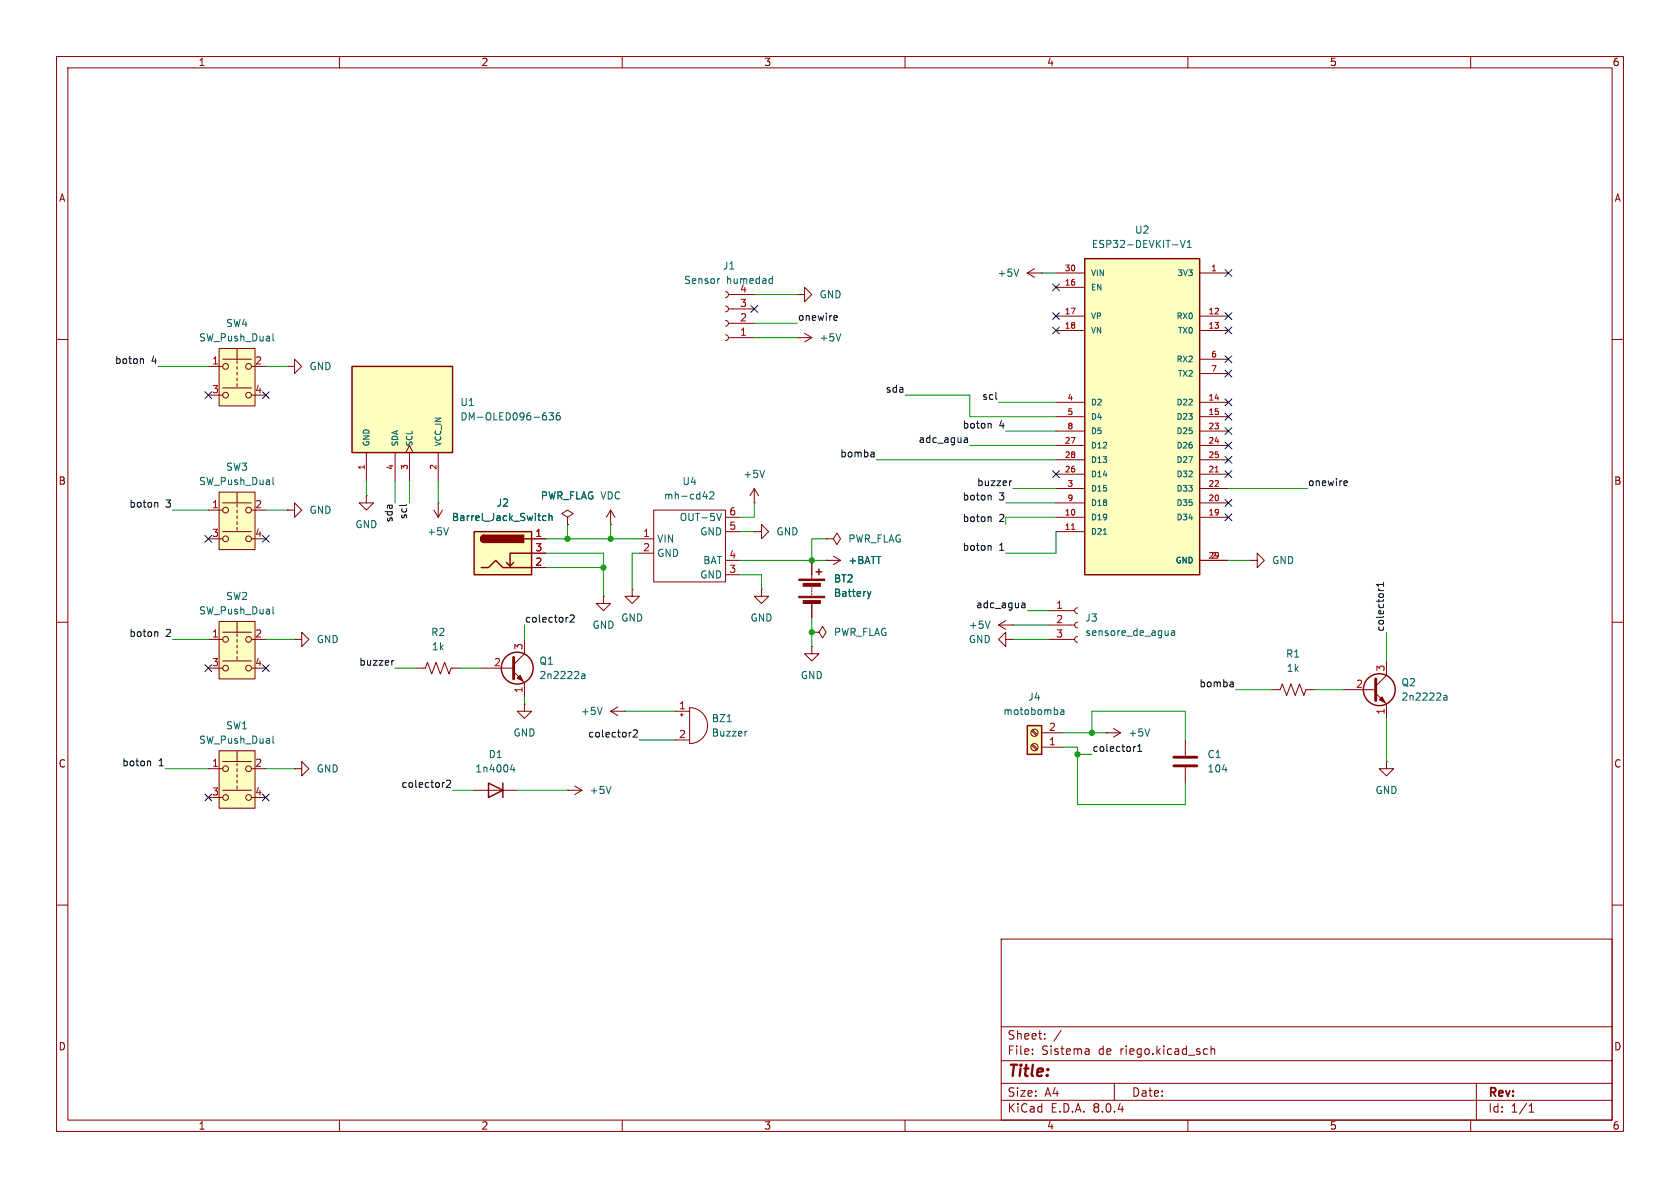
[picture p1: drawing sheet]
<svg xmlns="http://www.w3.org/2000/svg" width="297mm" height="210mm" viewBox="0 0 297 210" stroke-linecap="round" stroke-linejoin="round" font-family="sans-serif">
<g fill="none" stroke="#840000" stroke-width=".18">
<path d="M10 10h277v190h-277zM12 12h273v186h-273zM60 10v2M110 10v2M160 10v2M210 10v2M260 10v2M10 60h2M285 60h2M64.8 87.6v1.3h1.2l-1.2 1.3-1.3-1.3h1.3M64.8 87.6h.1M107.9 92.7h.1"/>
<path d="M107.9 90.2l-.7 1.2M107.9 90.2v2.5M107.9 90.2l.8 1.2M10 110h2M285 110h2M10 160h2M285 160h2M177 166h108v32h-108zM60 198v2M110 198v2M160 198v2M177 194.5h108"/>
<path d="M177 191.5h108M177 187.5h108M177 181.5h108M182.5 186.3v.1M182.5 185.5v.1M184.7 183.6v.1M184.7 182.8v.1M187.6 182.1l-1.3 2M192 185.4l.5 .1v.9M192.5 186.3l-.5 .1M192.5 185.8h-.5M197 191.5v3"/>
<path d="M210 198v2M213 185.4l.5 .1M213.5 186.3l-.5 .1M214.1 185.5l.2-.1 .4 .1v.9M214.1 184.9v1.5M260 198v2M261 191.5v6.5M270.3 196.6h.9M270.3 195.5l.4-.4v1.5"/>
</g>
<path d="M83.8 94h10.2v7.6h-10.2z" fill="#ffffc2"/>
<path d="M83.8 94h10.2v7.6h-10.2zM85.6 94.6a.64 .64 0 0 0-.6 .7 .64 .64 0 0 0 .6 .6M90.8 99.4l-.6 .7M92.7 95.3h1.3M94 97.8h-3.8v2.3l-.7-.7M85.1 100.3h1.3l1.2-1.2 1.3 1.2h5.1" fill="none" stroke="#840000" stroke-width=".25"/>
<g fill="#840000" stroke="#840000" stroke-width=".25">
<path d="M85.1 94.8l.5-.2v1.3a.63 .63 0 0 1-.6-.4 .63 .63 0 0 1 .1-.7z"/>
<path d="M85.6 94.6h7v1.3h-7z"/>
</g>
<path d="M94 95.3h2.5M94 97.8h2.5M100.3 91.4l1-.6-1-.6-1 .6 1 .6v1.3M100.3 92.7h.1M94 100.3h2.5M100.3 139.7h.1M100.3 139.7h2.6M101.6 138.9l1.3 .8M102.9 139.7l-1.3 .8" fill="none" stroke="#840000" stroke-width=".18"/>
<path d="M96.5 91.2h-.3l-.3 .2 .1 .6h.5M97.1 91.3l.1-.1h.3l.1 .8M97.1 90.7v1.3M108 139l-.4 1.3" fill="none" stroke="#006464" stroke-width=".18"/>
<path d="M191.8 45.7h20.3v55.9h-20.3z" fill="#ffffc2"/>
<path d="M191.8 45.7h20.3v55.9h-20.3z" fill="none" stroke="#840000" stroke-width=".25"/>
<g fill="none" stroke="#840000" stroke-width=".18">
<path d="M186.7 48.3h5.1M186.7 55.9h5.1M186.7 58.4h5.1M186.7 50.8h5.1M212.1 48.3h5.1M212.1 55.9h5.1M212.1 58.4h5.1M186.7 71.1h5.1M186.7 73.7h5.1M186.7 76.2h5.1M186.7 78.7h5.1M212.1 71.1h5.1"/>
<path d="M212.1 73.7h5.1M212.1 76.2h5.1M212.1 78.7h5.1M212.1 63.5h5.1M212.1 66h5.1M186.7 91.4h5.1M186.7 94h5.1M186.7 88.9h5.1M186.7 83.8h5.1M186.7 86.4h5.1M186.7 81.3h5.1M212.1 91.4h5.1"/>
<path d="M212.1 99.1h5.1M212.1 88.9h5.1M212.1 83.8h5.1M212.1 86.4h5.1M212.1 81.3h5.1"/>
</g>
<path d="M208.7 42.5l.4 1.3 .4-1.3M209.9 43.8h.7M209.9 42.9l.3-.4v1.3M195.1 94.4h.5" fill="none" stroke="#006464" stroke-width=".18"/>
<path d="M189.4 93.6h.6M214.8 83.4h.6" fill="none" stroke="#a90000" stroke-width=".18"/>
<path d="M181.6 128.3h2.5v5.1h-2.5z" fill="#ffffc2"/>
<g fill="none" stroke="#840000" stroke-width=".25">
<path d="M144.3 101.1h1M144.8 100.6v1M86.4 138.4l2.5 1.3-2.5 1.3zM88.9 138.4v2.6M181.6 128.3h2.5v5.1h-2.5z"/>
<circle cx="91.4" cy="118.1" r="2.82"/>
<circle cx="243.8" cy="121.9" r="2.82"/>
</g>
<g fill="none" stroke="#840000" stroke-width=".18">
<path d="M128.3 51.6l.3 .1 .2 .4-.2 .3-.3 .2M128.3 54.1l.3 .2 .2 .3-.2 .4-.3 .1M128.3 56.6l.3 .2 .2 .4-.2 .3-.3 .2M128.3 59.2l.3 .1 .2 .4-.2 .3-.3 .2M128.8 59.7h4.5M128.8 52.1h4.5M128.8 54.6h4.5M128.8 57.2h4.5M141 59.7h.1M141 59.7h2.5M142.2 58.9l1.3 .8M143.5 59.7l-1.3 .8"/>
<path d="M181.6 48.3l1.3 .7M181.6 48.3h2.5M182.9 47.5l-1.3 .8M184.1 48.3h.1M50.8 64.8h1.3v-1.3l1.2 1.3-1.2 1.2v-1.2M50.8 64.8h.1M113 95.3h2.6M113 97.8h2.6M115.6 90.2h12.7v12.7h-12.7zM128.3 99.1h2.5M128.3 94h2.5M128.3 91.4h2.5"/>
<path d="M133.3 94h1.3v-1.3l1.3 1.3-1.3 1.3v-1.3M133.3 94h.1M133.3 88.9h.1M133.3 86.4l-.7 1.2M133.3 86.4v2.5M133.3 86.4l.8 1.2M143.5 99.1v3.3M146 95.3h1.3l.7-1.1 .6 1.1-.6 1-.7-1M146 95.3h.1M221 99.1h1.2v-1.3l1.3 1.3-1.3 1.2v-1.2M221 99.1h.1M85.1 118.1h5.7"/>
<path d="M90.8 118.7l1.9 2v2.5M92.7 113v2.6l-1.9 1.9M106.7 105.4v1.3h1.2l-1.2 1.3-1.3-1.3h1.3M106.7 105.4h.1M111.8 104.1v1.3h1.2l-1.2 1.3-1.3-1.3h1.3M111.8 104.1h.1M128.3 101.6h2.5M143.5 111.8h1.3l.6-1.1 .6 1.1-.6 1-.6-1M143.5 111.8h.1M143.5 103.9v.2M143.5 104.4v.2M143.5 104.9v.3"/>
<path d="M143.5 106.7v2.5M176.5 110.5h2.6M176.5 110.5l1.3 .8M177.8 113v-1.2l-1.3 1.2 1.3 1.3v-1.3h1.3M177.8 109.7l-1.3 .8M179.1 113h.1M179.1 110.5h.1M185.4 113h4.6M185.4 110.5h4.6M185.4 108h4.6M190.5 112.5l-.4 .2-.1 .3 .1 .4 .4 .1M190.5 110l-.4 .1-.1 .4 .1 .3 .4 .2"/>
<path d="M190.5 107.4l-.4 .2-.1 .4 .1 .3 .4 .2M245.1 116.8v2.6l-1.9 1.9M83.8 139.7h7.6M92.7 124.5v1.2h1.3l-1.3 1.3-1.3-1.3h1.3M92.7 124.5h.1M182.4 129.2l.8 .8M182.4 131.7l.8 .9M182.5 129l.9 .9M182.5 131.6l.9 .8M184.1 132.1h3.9M184.1 129.5h3.9M195.6 129.5h.1"/>
<path d="M195.6 129.5h2.5M196.8 128.8l1.3 .7M198.1 129.5l-1.3 .8M224.8 121.9h1.5l.4-1 .8 2 .7-2 .8 2 .7-2 .8 2 .4-1h1.5M237.5 121.9h5.7M243.2 122.6l1.9 1.9v2.5M245.1 134.6v1.3h1.3l-1.3 1.3-1.3-1.3h1.3M245.1 134.6h.1"/>
<circle cx="182.9" cy="132.1" r=".63"/>
<circle cx="182.9" cy="129.5" r=".63"/>
</g>
<g fill="none" stroke="#006464" stroke-width=".18">
<path d="M127.2 49.3h-.2M136.2 49.3h.4M136.6 48.8v1.3M136.6 50l-.4 .1M148.6 59l-.4 1.3M180.1 47.6l-.4 1.2M124.3 87.8h.8M124.9 87.4v.8M125.5 87.1l.5-.2 .2 .4-.8 .9h.8M127.5 90.7l-.4 1.3M135.2 83.1l-.5 1.3M102.9 119.2h.4l.1 .8"/>
<path d="M103.4 119.4l-.4 .1-.2 .2 .2 .3 .4-.1M153.4 104.6l.3 .8M153.7 105.4l-.2 .4M154 104.6l-.3 .8M175 109.8l-.4 1.3M206.5 111.5v.8M206.5 112.2v.1M207.1 111.6h.5l.1 .7M207.7 111.8l-.5 .1-.1 .1 .1 .3h.5M90.6 135.1l-.3 .9h.7M90.9 135.6v.9M187.5 125.5h.5l.1 .8"/>
<path d="M188.1 125.8h-.4l-.2 .2 .2 .3 .4-.1M203.3 128.8l-.5 1.3M255.3 123h.4l.1 .8M255.8 123.2l-.4 .1-.2 .2 .2 .3 .4-.1"/>
</g>
<path d="M90.8 116.2v3.8M243.2 120v3.8" fill="none" stroke="#840000" stroke-width=".51"/>
<g fill="#840000" stroke="#840000" stroke-width=".18">
<path d="M243.8 123.7l.5-.5 .6 1z"/>
<path d="M91.4 119.9l.5-.5 .6 1z"/>
<path d="M141.2 105.4h4.6v.3h-4.6z"/>
<path d="M141.2 102.4h4.6v.2h-4.6z"/>
<path d="M142 106.2h3v.5h-3z"/>
<path d="M142 103.1h3v.5h-3z"/>
</g>
<path d="M38.7 61.6h6.4v10.2h-6.4z" fill="#ffffc2"/>
<g fill="none" stroke="#840000" stroke-width=".18">
<path d="M141 52.1h1.2v-1.3l1.3 1.3-1.3 1.2v-1.2M141 52.1h.1M36.8 64.8h2.6M36.8 69.9h2.6M38.7 61.6h6.4v10.2h-6.4zM39.4 68.6h5M39.4 63.5h5M41.9 61.7v1.8M41.9 63.8v.5M41.9 64.8v.5M41.9 65.8v.5M41.9 66.8v.5"/>
<path d="M41.9 67.8v.5M44.4 64.8h2.6M44.4 69.9h2.6"/>
<circle cx="39.9" cy="64.8" r=".51"/>
<circle cx="39.9" cy="69.9" r=".51"/>
<circle cx="43.9" cy="64.8" r=".51"/>
<circle cx="43.9" cy="69.9" r=".51"/>
</g>
<path d="M48.3 59v1.1l.1 .2" fill="none" stroke="#006464" stroke-width=".18"/>
<path d="M38.7 87h6.4v10.2h-6.4z" fill="#ffffc2"/>
<g fill="none" stroke="#840000" stroke-width=".18">
<path d="M36.8 90.2h2.6M36.8 95.3h2.6M38.7 87h6.4v10.2h-6.4zM39.4 94h5M39.4 88.9h5M41.9 87.1v1.8M41.9 89.2v.5M41.9 90.2v.5M41.9 91.2v.5M41.9 92.2v.5M41.9 93.2v.5M44.4 90.2h2.6"/>
<path d="M44.4 95.3h2.6M50.8 90.2h1.3v-1.3l1.2 1.3-1.2 1.2v-1.2M50.8 90.2h.1"/>
<circle cx="39.9" cy="90.2" r=".51"/>
<circle cx="39.9" cy="95.3" r=".51"/>
<circle cx="43.9" cy="95.3" r=".51"/>
<circle cx="43.9" cy="90.2" r=".51"/>
</g>
<path d="M48.3 84.4v1.1l.1 .2" fill="none" stroke="#006464" stroke-width=".18"/>
<path d="M62.2 64.8h17.8v15.2h-17.8z" fill="#ffffc2"/>
<path d="M62.2 64.8h17.8v15.2h-17.8z" fill="none" stroke="#840000" stroke-width=".25"/>
<g fill="none" stroke="#840000" stroke-width=".18">
<path d="M64.8 80v5.1M69.8 80v5.1M71.8 80l.6-1.3 .6 1.3M72.4 80v5.1M76.7 90.2l.8 1.2M77.5 88.9h.1M77.5 80v5.1M77.5 88.9v2.5M78.2 90.2l-.7 1.2M146 99.1h.1M146 99.1h2.6M147.3 98.3l1.3 .8"/>
<path d="M148.6 99.1l-1.3 .7M134.6 104.1v1.3h1.3l-1.3 1.3-1.3-1.3h1.3M134.6 104.1h.1M143.5 114.3v1.3h1.3l-1.3 1.2-1.3-1.2h1.3M143.5 114.3h.1M107.9 125.7h2.6M107.9 125.7l1.3 .8M109.2 125l-1.3 .7M110.5 125.7h.1M119.4 125.7h2.5M119.4 130.8h2.5M120.3 126.4h.5"/>
<path d="M120.5 126.1v.5M121.9 125.1a3.2 3.2 0 0 1 3.2 3.2 3.2 3.2 0 0 1-3.2 3.1zM209.5 130.8v2.8M209.5 135.6v2.8"/>
</g>
<path d="M96.3 73h.2M96.4 73.5l.2 .2v.3l-.2 .2M97.1 73h.7l-.4 .5 .4 .1v.5l-.2 .1-.5-.1M98.9 73h-.3a.86 .86 0 0 0 0 1.2l.4-.1 .1-.4-.3-.2h-.2l-.3 .2M79.3 93.3l-.4 1.3M106.4 125l-.4 1.3M128.6 127.6h.7M132.1 129.3h-.3M216.1 136h.8" fill="none" stroke="#006464" stroke-width=".18"/>
<path d="M207.5 135.4h4.1M207.5 133.9h4.1" fill="none" stroke="#840000" stroke-width=".51"/>
<path d="M38.7 109.9h6.4v10.1h-6.4z" fill="#ffffc2"/>
<g fill="none" stroke="#840000" stroke-width=".18">
<path d="M36.8 113h2.6M36.8 118.1h2.6M38.7 109.9h6.4v10.1h-6.4zM39.4 116.8h5M39.4 111.8h5M41.9 110v1.8M41.9 112v.5M41.9 113v.5M41.9 114v.6M41.9 115.1v.5M41.9 116.1v.5M44.4 113h2.6"/>
<path d="M44.4 118.1h2.6"/>
<circle cx="39.9" cy="118.1" r=".51"/>
<circle cx="39.9" cy="113" r=".51"/>
<circle cx="43.9" cy="118.1" r=".51"/>
<circle cx="43.9" cy="113" r=".51"/>
</g>
<path d="M48.3 107.3v1l.1 .2" fill="none" stroke="#006464" stroke-width=".18"/>
<path d="M38.7 132.7h6.4v10.2h-6.4z" fill="#ffffc2"/>
<g fill="none" stroke="#840000" stroke-width=".18">
<path d="M94 95.3h2.5M94 97.8h2.5M100.3 92.7h.1M143.5 99.1v2.5M146 99.1h.1M52.1 113h1.2v-1.2l1.3 1.2-1.3 1.3v-1.3M52.1 113h.1M73.7 118.1h1.5l.4-1 .7 2 .8-2 .8 2 .7-2 .8 2 .4-1h1.5M94 100.3h2.5M143.5 106.7v2.5M36.8 135.9h2.6M38.7 132.7h6.4v10.2h-6.4z"/>
<path d="M39.4 139.7h5M39.4 134.6h5M41.9 132.8v1.8M41.9 134.9v.5M41.9 135.9v.5M41.9 136.9v.5M41.9 137.9v.5M41.9 138.9v.5M44.4 135.9h2.6M52.1 135.9h1.2v-1.3l1.3 1.3-1.3 1.3v-1.3M52.1 135.9h.1M36.8 141h2.6"/>
<path d="M44.4 141h2.6"/>
<circle cx="39.9" cy="135.9" r=".51"/>
<circle cx="43.9" cy="135.9" r=".51"/>
<circle cx="39.9" cy="141" r=".51"/>
<circle cx="43.9" cy="141" r=".51"/>
</g>
<path d="M96.5 91.2h-.3l-.3 .2 .1 .6h.5M97.1 91.3l.1-.1h.3l.1 .8M97.1 90.7v1.3M153.4 104.6l.3 .8M153.7 105.4l-.2 .4M154 104.6l-.3 .8M48.3 130.1v1.1l.1 .2" fill="none" stroke="#006464" stroke-width=".18"/>
<g fill="none" stroke="#0f0f0f" stroke-width=".18">
<path d="M147.6 55.8l.4 .1v.2l-.6 .1M148 56.6h-.4M25 63.4l.4 .2v.7M154.4 79.9l.1 .2v.7M170.6 77.4h.4v.8M171 78.2h-.4M171 77.7h-.4M174.9 74.8l.3 .2v.7M176.1 70.5l.1 .1M27.5 88.8l.4 .2v.7M71.9 89.2l-.1 .1M154.5 80.7l-.1 .1"/>
<path d="M154.5 80.2l-.1 .1M174.9 87.5l.3 .2v.7M174.9 91.4l.3 .1v.7M174.9 96.4l.3 .2v.7M178.8 85l-.3 .1M237.8 85l.3 .1 .1 .2-.6 .1M238.1 85.8h-.3M27.5 111.7l.4 .2v.6M69.6 116.8l-.3 .1M100.3 109.1h.1M100.8 108.8l.5-.1 .2 .4-.8 .9h.8M180.8 106.6l.3 .1 .1 .7"/>
<path d="M181.2 107.4h-.4M181.2 106.9l-.4 .1M243.8 104l.1 .3M244.6 103v.7M244.6 103.3h-1.3l.4 .4M26.3 134.5l.3 .2v.7M78.5 138.3h.1M78.9 138l.5-.1 .3 .4-.8 .9h.8M111.5 129.5h.1M112 129.1l.4-.1 .3 .4-.8 .9h.8M200.8 132l-.3 .1M201.1 132.8h.7"/>
<path d="M201.1 131.9l.4-.3v1.2M217.9 120.6l.1 .1v.7M218 121.3l-.1 .1M218 120.9h-.1"/>
</g>
<g fill="none" stroke="#009600" stroke-width=".18">
<path d="M133.3 59.7h7.7M133.3 57.2h7.7M133.3 52.1h7.7M184.1 48.3h2.6M27.9 64.8h8.9M47 64.8h3.8M160 69.9h11.4v3.8h15.3M171.4 78.7h15.3M176.5 71.1h10.2M177.8 76.2h8.9M30.5 90.2h6.3M47 90.2h3.8"/>
<path d="M64.8 85.1v2.5M69.8 85.1v3.8M72.4 85.1v3.8M77.5 85.1v3.8M96.5 97.8h10.2v7.6M96.5 95.3h16.5M100.3 92.7v2.6M107.9 92.7v2.6M113 97.8h-1.2v6.3M130.8 99.1h15.2M130.8 94h2.5M133.3 88.9v2.5h-2.5"/>
<path d="M146 95.3h-2.5v3.8M154.9 81.3h31.8M177.8 88.9h8.9M177.8 91.4h8.9M179.1 86.4h7.6M186.7 94v3.8h-8.9M217.2 99.1h3.8M217.2 86.4h13.9M30.5 113h6.3M47 113h5.1M69.8 118.1h3.9M81.3 118.1h3.8"/>
<path d="M92.7 110.5v2.5M96.5 100.3h10.2M130.8 101.6h3.8v2.5M143.5 109.2v5.1M179.1 113h6.3M179.1 110.5h6.3M181.6 108h3.8M245.1 111.8v5M29.2 135.9h7.6M47 135.9h5.1M80 139.7h3.8M91.4 139.7h8.9"/>
<path d="M92.7 123.2v1.3M110.5 125.7h8.9M113 130.8h6.4M188 132.1h2.5v10.1h19v-3.8M188 129.5h7.6M190.5 133.4h2.5M193 129.5v-3.8h16.5v5.1M218.4 121.9h6.4M232.4 121.9h5.1M245.1 127v7.6"/>
</g>
<g fill="none" stroke="#000084" stroke-width=".18">
<path d="M132.7 54l1.3 1.2M134 54l-1.3 1.2M186.1 55.3l1.2 1.2M186.1 57.8l1.2 1.2M186.1 50.2l1.2 1.2M187.3 55.3l-1.2 1.2M187.3 57.8l-1.2 1.2M187.3 50.2l-1.2 1.2M216.6 57.8l1.2 1.2M216.6 47.7l1.2 1.2M216.6 55.3l1.2 1.2M217.8 57.8l-1.2 1.2"/>
<path d="M217.8 47.7l-1.2 1.2M217.8 55.3l-1.2 1.2M36.2 69.2l1.2 1.3M37.4 69.2l-1.2 1.3M46.4 69.2l1.2 1.3M47.6 69.2l-1.2 1.3M216.6 75.6l1.2 1.2M216.6 73.1l1.2 1.2M216.6 78.1l1.2 1.2M216.6 70.5l1.2 1.2M216.6 62.9l1.2 1.2M216.6 65.4l1.2 1.2"/>
<path d="M217.8 75.6l-1.2 1.2M217.8 73.1l-1.2 1.2M217.8 78.1l-1.2 1.2M217.8 70.5l-1.2 1.2M217.8 62.9l-1.2 1.2M217.8 65.4l-1.2 1.2M36.2 94.6l1.2 1.3M37.4 94.6l-1.2 1.3M46.4 94.6l1.2 1.3M47.6 94.6l-1.2 1.3M186.1 83.2l1.2 1.2M187.3 83.2l-1.2 1.2"/>
<path d="M216.6 83.2l1.2 1.2M216.6 80.7l1.2 1.2M216.6 88.3l1.2 1.2M216.6 90.8l1.2 1.2M217.8 83.2l-1.2 1.2M217.8 80.7l-1.2 1.2M217.8 88.3l-1.2 1.2M217.8 90.8l-1.2 1.2M36.2 117.5l1.2 1.2M37.4 117.5l-1.2 1.2M46.4 117.5l1.2 1.2M47.6 117.5l-1.2 1.2"/>
<path d="M36.2 140.4l1.2 1.2M37.4 140.4l-1.2 1.2M46.4 140.4l1.2 1.2M47.6 140.4l-1.2 1.2"/>
</g>
<g fill="#009600" stroke="#009600" stroke-width=".18">
<circle cx="107.9" cy="95.3" r=".46"/>
<circle cx="100.3" cy="95.3" r=".46"/>
<circle cx="143.5" cy="111.8" r=".46"/>
<circle cx="106.7" cy="100.3" r=".46"/>
<circle cx="143.5" cy="99.1" r=".46"/>
<circle cx="190.5" cy="133.4" r=".46"/>
<circle cx="193" cy="129.5" r=".46"/>
</g>
<text font-size="2.8" fill="#840000" x="178" y="190.9">Title:</text>
<g font-size="2.1" fill="#840000">
<text x="178" y="184">Sheet:</text>
<text x="178" y="186.7">File:</text>
<text x="184.1" y="186.7">Sistema</text>
<text x="194.2" y="186.7">de</text>
<text x="198.2" y="186.7">riego.kicad_sch</text>
<text x="178" y="196.9">KiCad</text>
<text x="178" y="194.1">Size:</text>
<text x="184.7" y="194.1">A4</text>
<text x="185.7" y="196.9">E.D.A.</text>
<text x="193.3" y="196.9">8.0.4</text>
<text x="200" y="194.1">Date:</text>
<text x="263" y="194.3">Rev:</text>
<text x="263" y="196.9">Id:</text>
<text x="267.1" y="196.9">1/1</text>
</g>
<g font-size="1.8" fill="#840000">
<text x="35" y="11.9">1</text>
<text x="85" y="11.9">2</text>
<text x="135" y="11.9">3</text>
<text x="185" y="11.9">4</text>
<text x="235" y="11.9">5</text>
<text x="285" y="11.9">6</text>
<text x="10.3" y="35.9">A</text>
<text x="285.3" y="35.9">A</text>
<text x="10.3" y="85.9">B</text>
<text x="285.3" y="85.9">B</text>
<text x="10.3" y="135.9">C</text>
<text x="285.3" y="135.9">C</text>
<text x="10.3" y="185.9">D</text>
<text x="285.3" y="185.9">D</text>
<text x="35" y="199.9">1</text>
<text x="85" y="199.9">2</text>
<text x="135" y="199.9">3</text>
<text x="185" y="199.9">4</text>
<text x="235" y="199.9">5</text>
<text x="285" y="199.9">6</text>
</g>
<g font-size="1.8" fill="#006464">
<text x="200.6" y="41.5">U2</text>
<text x="127.7" y="47.9">J1</text>
<text x="192.9" y="44">ESP32-DEVKIT-V1</text>
<text x="120.9" y="50.4">Sensor</text>
<text x="128.4" y="50.4">humedad</text>
<text x="130.7" y="51.8">4</text>
<text x="144.8" y="52.9">GND</text>
<text x="176.3" y="49.1">+5V</text>
<text x="39.9" y="58">SW4</text>
<text x="35.1" y="60.6">SW_Push_Dual</text>
<text x="54.6" y="65.6">GND</text>
<text x="144.8" y="60.6">+5V</text>
<text x="81.3" y="72">U1</text>
<text x="81.3" y="74.5">DM-OLED096-636</text>
<text x="39.9" y="83.4">SW3</text>
<text x="35.1" y="86">SW_Push_Dual</text>
<text x="87.7" y="89.8">J2</text>
<text x="95.5" y="88.5">PWR_FLAG VDC</text>
<text x="95.5" y="88.5">PWR_FLAG</text>
<text x="117.3" y="88.5">mh-cd42</text>
<text x="120.5" y="86">U4</text>
<text x="131.3" y="84.7">+5V</text>
<text x="54.6" y="91">GND</text>
<text x="62.7" y="93.6">GND</text>
<text x="75.4" y="94.8">+5V</text>
<text x="79.8" y="92.3">Barrel_Jack_Switch</text>
<text x="120.1" y="92.3">OUT-5V</text>
<text x="123.7" y="94.8">GND</text>
<text x="137.2" y="94.8">GND</text>
<text x="116.1" y="96.1">VIN</text>
<text x="116.1" y="98.7">GND</text>
<text x="124.2" y="99.9">BAT</text>
<text x="149.9" y="96.1">PWR_FLAG</text>
<text x="149.9" y="99.9">+BATT</text>
<text x="224.8" y="99.9">GND</text>
<text x="39.9" y="106.3">SW2</text>
<text x="123.7" y="102.5">GND</text>
<text x="147.3" y="103.2">BT2</text>
<text x="147.3" y="105.7">Battery</text>
<text x="35.1" y="108.8">SW_Push_Dual</text>
<text x="55.9" y="113.9">GND</text>
<text x="76.1" y="112.6">R2</text>
<text x="104.6" y="111.4">GND</text>
<text x="109.7" y="110.1">GND</text>
<text x="132.6" y="110.1">GND</text>
<text x="147.3" y="112.6">PWR_FLAG</text>
<text x="171.2" y="113.9">GND</text>
<text x="171.2" y="111.4">+5V</text>
<text x="191.8" y="110.1">J3</text>
<text x="191.8" y="112.6">sensore_de_agua</text>
<text x="76.2" y="115.2">1k</text>
<text x="95.3" y="117.7">Q1</text>
<text x="227.3" y="116.4">R1</text>
<text x="227.4" y="119">1k</text>
<text x="95.3" y="120.2">2n2222a</text>
<text x="141.5" y="120.2">GND</text>
<text x="181.7" y="124.1">J4</text>
<text x="247.7" y="124.1">2n2222a</text>
<text x="247.7" y="121.5">Q2</text>
<text x="35.1" y="131.7">SW_Push_Dual</text>
<text x="39.9" y="129.1">SW1</text>
<text x="90.7" y="130.4">GND</text>
<text x="102.6" y="126.6">+5V</text>
<text x="125.7" y="127.9">BZ1</text>
<text x="125.7" y="130.4">Buzzer</text>
<text x="177.3" y="126.6">motobomba</text>
<text x="199.4" y="130.4">+5V</text>
<text x="55.9" y="136.8">GND</text>
<text x="83.9" y="136.8">1n4004</text>
<text x="86.3" y="134.2">D1</text>
<text x="213.4" y="134.2">C1</text>
<text x="213.4" y="136.8">104</text>
<text x="104.1" y="140.6">+5V</text>
<text x="243.1" y="140.6">GND</text>
</g>
<g font-size="1.8" fill="#a90000">
<text x="130.7" y="59.4">1</text>
<text x="130.7" y="56.9">2</text>
<text x="130.7" y="54.4">3</text>
<text x="37.4" y="64.5">1</text>
<text x="45" y="64.5">2</text>
<text x="37.4" y="69.6">3</text>
<text x="45" y="69.6">4</text>
<text x="37.4" y="89.9">1</text>
<text x="45" y="89.9">2</text>
<text x="37.4" y="95">3</text>
<text x="45" y="95">4</text>
<text x="94.5" y="95">1</text>
<text x="113.6" y="95">1</text>
<text x="128.8" y="93.7">5</text>
<text x="128.8" y="91.2">6</text>
<text x="94.5" y="100.1">2</text>
<text x="94.5" y="97.5">3</text>
<text x="113.6" y="97.5">2</text>
<text x="128.8" y="101.3">3</text>
<text x="128.8" y="98.8">4</text>
<text x="186.6" y="107.7">1</text>
<text x="37.4" y="112.8">1</text>
<text x="45" y="112.8">2</text>
<text x="186.6" y="110.2">2</text>
<text x="186.6" y="112.8">3</text>
<text x="37.4" y="117.9">3</text>
<text x="45" y="117.9">4</text>
<text x="87.2" y="117.9">2</text>
<text x="92.5" y="115" transform="rotate(-90 92.5 115)">3</text>
<text x="244.9" y="118.8" transform="rotate(-90 244.9 118.8)">3</text>
<text x="92.5" y="122.6" transform="rotate(-90 92.5 122.6)">1</text>
<text x="119.9" y="125.5">1</text>
<text x="239.6" y="121.7">2</text>
<text x="119.9" y="130.6">2</text>
<text x="185.3" y="131.8">1</text>
<text x="185.3" y="129.3">2</text>
<text x="244.9" y="126.4" transform="rotate(-90 244.9 126.4)">1</text>
<text x="37.4" y="135.6">1</text>
<text x="45" y="135.6">2</text>
<text x="37.4" y="140.7">3</text>
<text x="45" y="140.7">4</text>
</g>
<g font-size="1.8" fill="#0f0f0f">
<text x="141" y="56.8">onewire</text>
<text x="20.2" y="64.4">boton</text>
<text x="26.7" y="64.4">4</text>
<text x="156.5" y="69.5">sda</text>
<text x="173.5" y="70.8">scl</text>
<text x="170.1" y="75.9">boton</text>
<text x="176.6" y="75.9">4</text>
<text x="148.4" y="80.9">bomba</text>
<text x="162.3" y="78.4">adc_agua</text>
<text x="22.8" y="89.8">boton</text>
<text x="29.3" y="89.8">3</text>
<text x="170.1" y="88.6">boton</text>
<text x="172.6" y="86">buzzer</text>
<text x="176.6" y="88.6">3</text>
<text x="231.1" y="86">onewire</text>
<text x="69.5" y="92.4" transform="rotate(-90 69.5 92.4)">sda</text>
<text x="72" y="91.9" transform="rotate(-90 72 91.9)">scl</text>
<text x="170.1" y="92.4">boton</text>
<text x="170.1" y="97.4">boton</text>
<text x="176.6" y="97.4">1</text>
<text x="172.5" y="107.6">adc_agua</text>
<text x="22.8" y="112.7">boton</text>
<text x="29.3" y="112.7">2</text>
<text x="92.7" y="110.1">colector2</text>
<text x="244.8" y="111.8" transform="rotate(-90 244.8 111.8)">colector1</text>
<text x="63.4" y="117.8">buzzer</text>
<text x="211.9" y="121.6">bomba</text>
<text x="103.9" y="130.5">colector2</text>
<text x="21.5" y="135.5">boton</text>
<text x="28" y="135.5">1</text>
<text x="193" y="133">colector1</text>
<text x="70.9" y="139.4">colector2</text>
</g>
<text font-size="1.8" fill="#009600" x="176.6" y="92.4">2</text>
<g font-size="1.4" fill="#a90000">
<text x="188.1" y="50.5">16</text>
<text x="188.1" y="48">30</text>
<text x="214" y="48">1</text>
<text x="188.1" y="55.6">17</text>
<text x="188.1" y="58.2">18</text>
<text x="213.5" y="55.6">12</text>
<text x="213.5" y="58.2">13</text>
<text x="214" y="63.2">6</text>
<text x="214" y="65.8">7</text>
<text x="188.6" y="70.9">4</text>
<text x="213.5" y="70.9">14</text>
<text x="188.6" y="73.4">5</text>
<text x="188.6" y="75.9">8</text>
<text x="213.5" y="73.4">15</text>
<text x="213.5" y="75.9">23</text>
<text x="64.5" y="83.2" transform="rotate(-90 64.5 83.2)">1</text>
<text x="69.6" y="83.2" transform="rotate(-90 69.6 83.2)">4</text>
<text x="72.1" y="83.2" transform="rotate(-90 72.1 83.2)">3</text>
<text x="77.2" y="83.2" transform="rotate(-90 77.2 83.2)">2</text>
<text x="188.1" y="83.6">26</text>
<text x="188.1" y="78.5">27</text>
<text x="188.1" y="81">28</text>
<text x="213.5" y="83.6">21</text>
<text x="213.5" y="78.5">24</text>
<text x="213.5" y="81">25</text>
<text x="188.6" y="86.1">3</text>
<text x="188.6" y="88.6">9</text>
<text x="213.5" y="88.6">20</text>
<text x="213.5" y="86.1">22</text>
<text x="188.1" y="91.2">10</text>
<text x="188.1" y="93.7">11</text>
<text x="213.5" y="91.2">19</text>
<text x="213.5" y="98.8">29</text>
<text x="214" y="98.8">2</text>
</g>
<g font-size="1.4" fill="#006464">
<text x="192.8" y="51.5">EN</text>
<text x="192.8" y="49">VIN</text>
<text x="208" y="49">3V3</text>
<text x="192.8" y="56.6">VP</text>
<text x="192.8" y="59.2">VN</text>
<text x="207.9" y="56.6">RX0</text>
<text x="208.1" y="59.2">TX0</text>
<text x="207.9" y="64.2">RX2</text>
<text x="192.8" y="71.9">D2</text>
<text x="207.9" y="71.9">D22</text>
<text x="208.1" y="66.8">TX2</text>
<text x="192.8" y="74.4">D4</text>
<text x="192.8" y="76.9">D5</text>
<text x="207.9" y="74.4">D23</text>
<text x="207.9" y="76.9">D25</text>
<text x="65.5" y="79" transform="rotate(-90 65.5 79)">GND</text>
<text x="70.6" y="79" transform="rotate(-90 70.6 79)">SDA</text>
<text x="73.1" y="79" transform="rotate(-90 73.1 79)">SCL</text>
<text x="78.2" y="79" transform="rotate(-90 78.2 79)">VCC_IN</text>
<text x="192.8" y="79.5">D12</text>
<text x="192.8" y="82">D13</text>
<text x="207.9" y="79.5">D26</text>
<text x="207.9" y="82">D27</text>
<text x="192.8" y="84.6">D14</text>
<text x="192.8" y="87.1">D15</text>
<text x="192.8" y="89.6">D18</text>
<text x="207.9" y="89.6">D35</text>
<text x="207.9" y="84.6">D32</text>
<text x="207.9" y="87.1">D33</text>
<text x="192.8" y="92.2">D19</text>
<text x="192.8" y="94.7">D21</text>
<text x="207.9" y="92.2">D34</text>
<text x="207.7" y="99.8">GND</text>
</g>
</svg>
